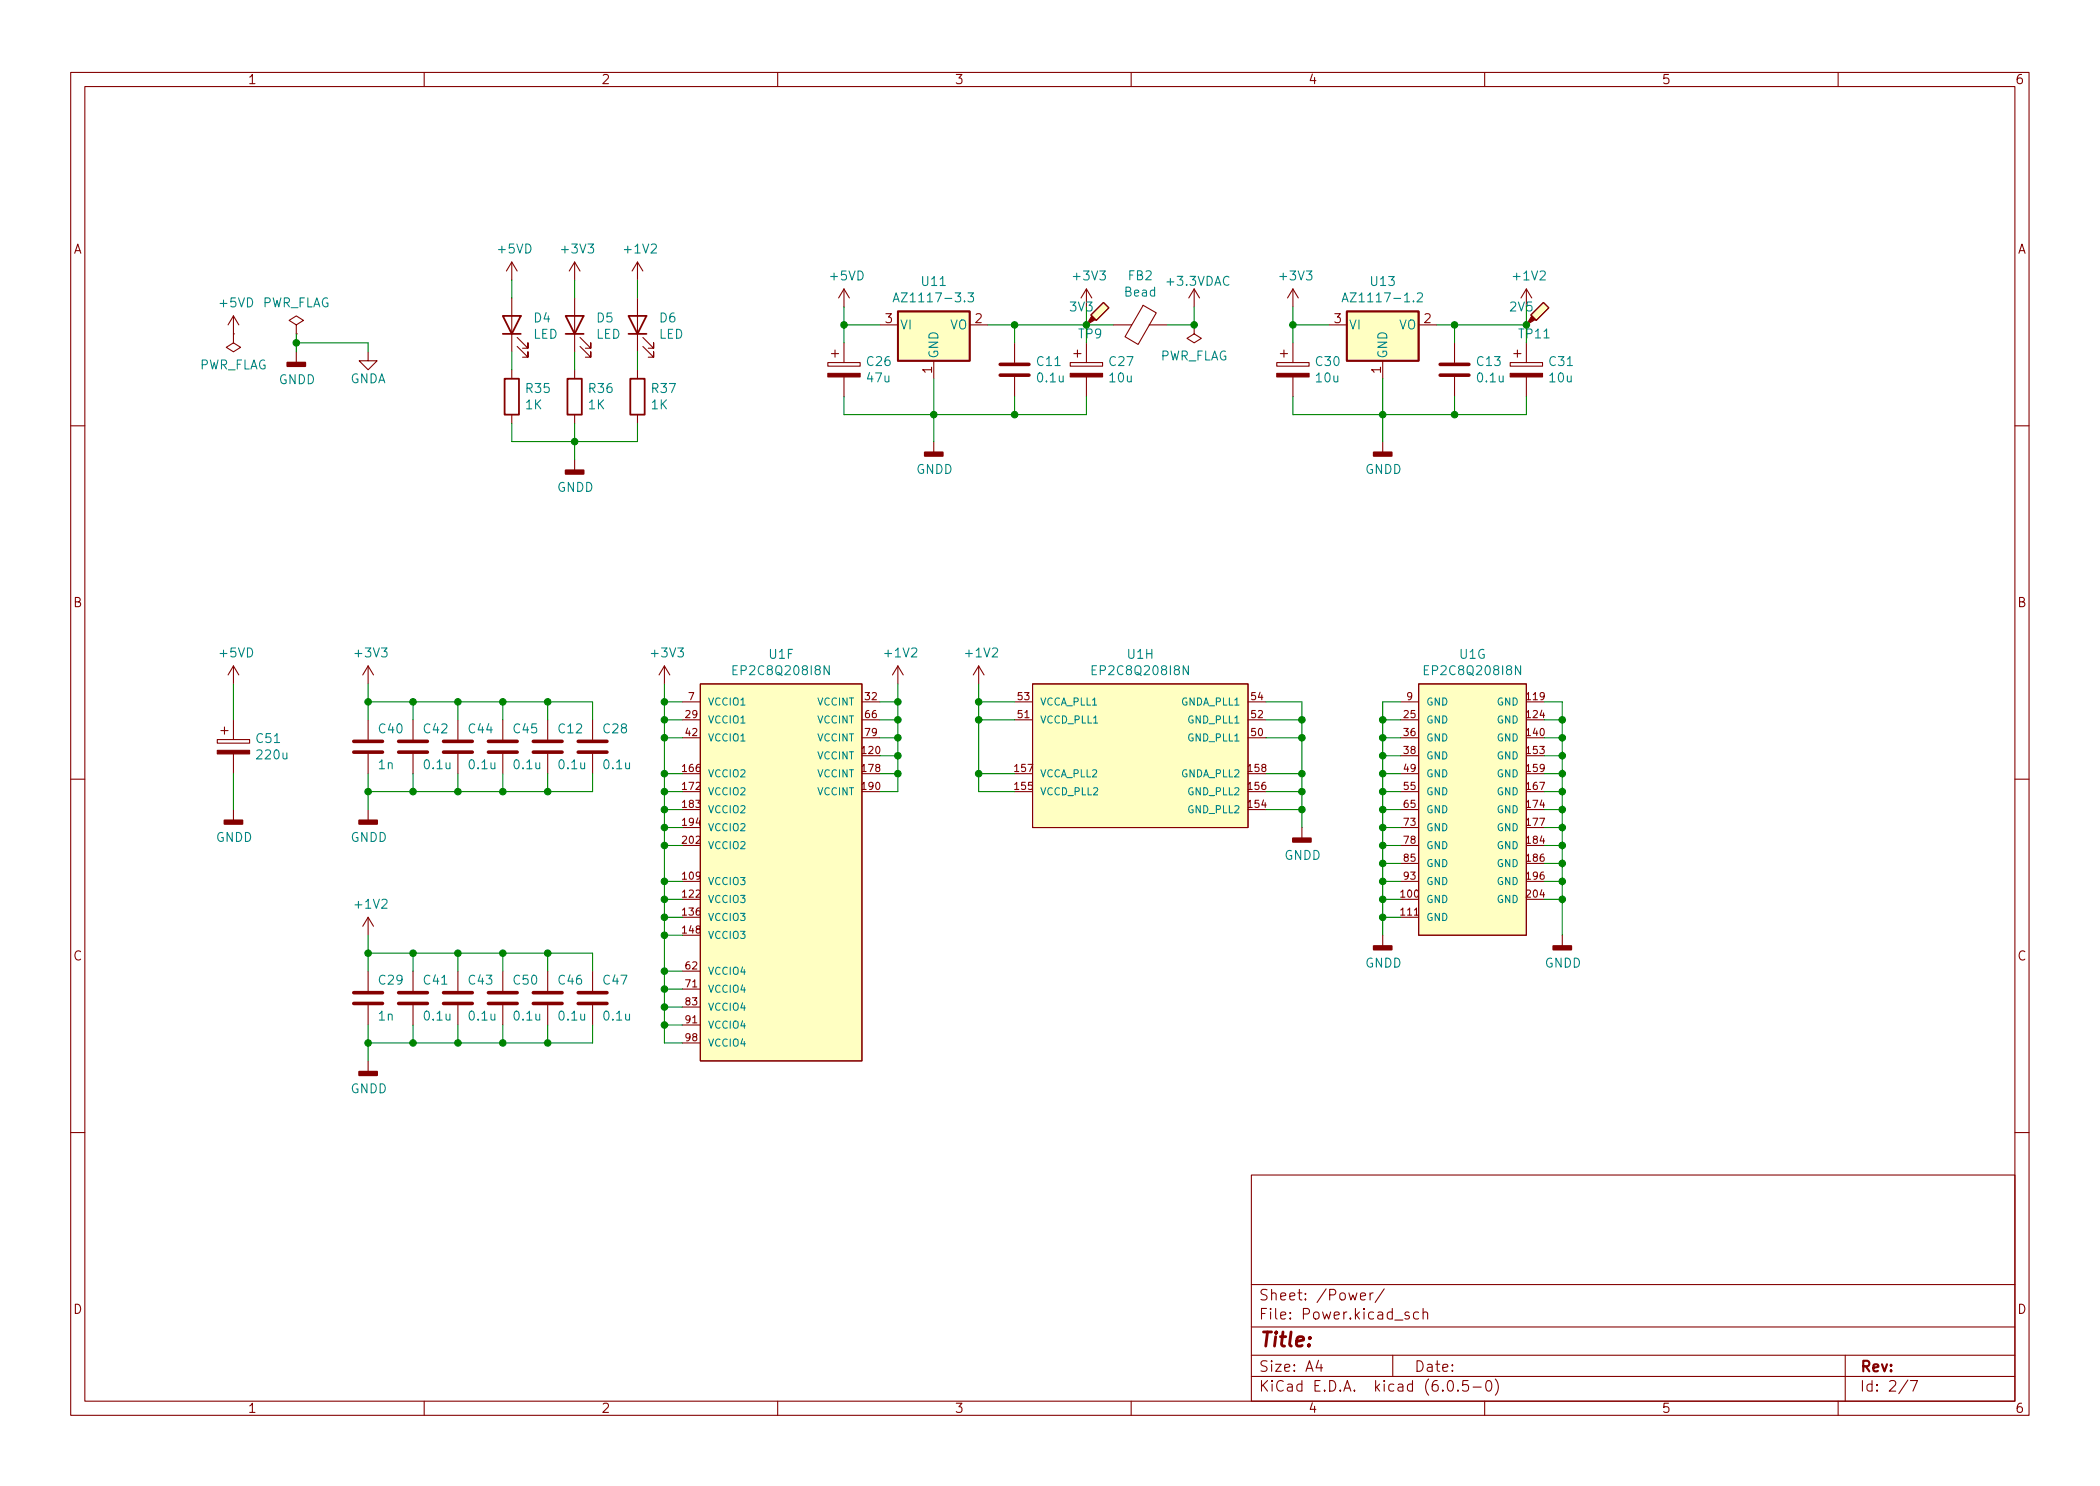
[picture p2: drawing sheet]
<svg xmlns="http://www.w3.org/2000/svg" width="297mm" height="210mm" viewBox="0 0 297 210" stroke-linecap="round" stroke-linejoin="round" font-family="sans-serif">
<g fill="none" stroke="#840000" stroke-width=".15">
<path d="M10 10.2h277v190.1h-277zM12 12.2h273v186.1h-273zM60 10.2v2M110 10.2v2M160 10.2v2M210 10.2v2M260 10.2v2M72.4 37.1v2.5M72.4 37.1l-.8 1.2M72.4 37.1l.8 1.2M81.3 37.1v2.5M81.3 37.1l-.8 1.2"/>
<path d="M81.3 37.1l.7 1.2M90.2 37.1l-.8 1.2M90.2 37.1v2.5M90.2 37.1l.7 1.2M33 47.2v1.3l1 .6-1 .7-1-.7 1-.6M33 47.2h.1M33 44.7v2.5M33 44.7l-.7 1.3M33 44.7l.8 1.3M41.9 46l1-.7-1-.6-1 .6 1 .7v1.2M41.9 47.2h.1M41.9 49.8v1.5"/>
<path d="M52.1 49.8v1.2h1.2l-1.2 1.3-1.3-1.3h1.3M72.4 42.2v7.6M72.4 52.3v1.3M72.4 58.7v1.2M73.2 49l1.5 1.5v-.7v.7h-.8M73.2 47.7l1.5 1.6v-.8v.8h-.8M81.3 42.2v7.6M81.3 52.3v1.3M81.3 58.7v1.2M82 49l1.6 1.5v-.7v.7h-.8M82 47.7l1.6 1.6v-.8v.8h-.8M90.2 42.2v7.6"/>
<path d="M90.2 52.3v1.3M90.2 58.7v1.2M90.9 49l1.6 1.5v-.7v.7h-.8M90.9 47.7l1.6 1.6v-.8v.8h-.8M117.1 51.3h4.6v.5h-4.6zM117.6 50h1M118.1 49.5v1M119.4 40.9l-.8 1.3M119.4 40.9v2.5M119.4 48.5v2.8M119.4 53.3v2.8M119.4 40.9l.7 1.3"/>
<path d="M124.5 46h2.5M132.1 51v2.6M137.2 46h2.5M143.5 48.5v2.8M143.5 53.3v2.8M151.4 51.3h4.6v.5h-4.6zM151.9 50h1M152.4 49.5v1M153.7 46h.1M153.7 40.9l-.8 1.3M153.7 40.9v2.5M153.7 48.5v2.8"/>
<path d="M153.7 53.3v2.8M153.7 40.9l.7 1.3M156.1 42.8l.7 .8-1.7 1.7-.8-.7zM157.5 46h2.6M161.7 43.2l1.9 1.1-2.6 4.4-1.9-1.1zM162.6 46h2.5M168.9 46v1.2l1 .7-1 .6-1-.6 1-.7M168.9 46h.1M168.9 40.9l-.8 1.3M168.9 40.9v2.5M168.9 40.9l.8 1.3M180.6 51.3h4.6v.5h-4.6z"/>
<path d="M181.1 50h1M181.6 49.5v1M182.9 40.9v2.5M182.9 48.5v2.8M182.9 53.3v2.8M182.9 40.9l-.8 1.3M182.9 40.9l.7 1.3M188 46h2.5M195.6 51v2.6M200.7 46h2.5M205.7 48.5v2.8M205.7 53.3v2.8"/>
<path d="M213.6 51.3h4.6v.5h-4.6zM214.1 50h1M214.6 49.5v1M215.9 46h.1M215.9 40.9l-.8 1.3M215.9 40.9v2.5M215.9 48.5v2.8M215.9 53.3v2.8M215.9 40.9l.8 1.3M218.3 42.8l.8 .8-1.8 1.7-.8-.7zM10 60.2h2M81.3 65v1.5"/>
<path d="M132.1 62.5v1.5M195.6 62.5v1.5M285 60.2h2M33 94.2v2.6M33 94.2l-.7 1.3M33 94.2l.8 1.3M52.1 94.2v2.6M52.1 94.2l-.8 1.3M52.1 94.2l.7 1.3M94 94.2l-.8 1.3M94 94.2v2.6M94 94.2l.7 1.3"/>
<path d="M96.5 99.3h2.6M99.1 96.8h22.8v53.3h-22.8zM121.9 99.3h2.6M127 94.2l-.8 1.3M127 94.2v2.6M127 94.2l.8 1.3M138.4 94.2l-.7 1.3M138.4 94.2v2.6M138.4 94.2l.8 1.3M143.5 99.3h2.5M146 96.8h30.5v20.3h-30.5zM176.5 99.3h2.6"/>
<path d="M198.1 99.3h2.6M200.7 96.8h15.2v35.5h-15.2zM215.9 99.3h2.5M10 110.2h2M30.7 104.6h4.6v.6h-4.6zM31.2 103.4h1.1M31.7 102.9v1M33 101.8v2.8M33 106.7v2.8M33 114.5v1.6M52.1 101.8v2.8M52.1 106.7v2.8"/>
<path d="M52.1 114.5v1.6M58.4 101.8v2.8M58.4 106.7v2.8M64.8 101.8v2.8M64.8 106.7v2.8M71.1 101.8v2.8M71.1 106.7v2.8M77.5 101.8v2.8M77.5 106.7v2.8M83.8 101.8v2.8M83.8 106.7v2.8M96.5 101.8h2.6"/>
<path d="M96.5 104.4h2.6M96.5 109.5h2.6M96.5 112h2.6M96.5 114.5h2.6M96.5 117.1h2.6M96.5 119.6h2.6M121.9 101.8h2.6M121.9 104.4h2.6M121.9 106.9h2.6M121.9 109.5h2.6M121.9 112h2.6M143.5 101.8h2.5"/>
<path d="M143.5 109.5h2.5M143.5 112h2.5M176.5 101.8h2.6M176.5 104.4h2.6M176.5 109.5h2.6M176.5 112h2.6M176.5 114.5h2.6M184.1 117.1v1.5M198.1 101.8h2.6M198.1 104.4h2.6M198.1 106.9h2.6M198.1 109.5h2.6"/>
<path d="M198.1 112h2.6M198.1 114.5h2.6M198.1 117.1h2.6M198.1 119.6h2.6M215.9 101.8h2.5M215.9 104.4h2.5M215.9 106.9h2.5M215.9 109.5h2.5M215.9 112h2.5M215.9 114.5h2.5M215.9 117.1h2.5M215.9 119.6h2.5"/>
<path d="M285 110.2h2M52.1 129.8v2.5M52.1 137.4v2.8M52.1 129.8l-.8 1.3M52.1 129.8l.7 1.3M58.4 137.4v2.8M64.8 137.4v2.8M71.1 137.4v2.8M77.5 137.4v2.8M83.8 137.4v2.8M96.5 127.2h2.6M96.5 129.8h2.6"/>
<path d="M96.5 124.7h2.6M96.5 132.3h2.6M96.5 137.4h2.6M96.5 139.9h2.6M195.6 132.3v1.6M198.1 127.2h2.6M198.1 129.8h2.6M198.1 122.2h2.6M198.1 124.7h2.6M215.9 127.2h2.5M215.9 122.2h2.5M215.9 124.7h2.5"/>
<path d="M221 132.3v1.6M52.1 142.2v2.8M52.1 150.1v1.5M58.4 142.2v2.8M64.8 142.2v2.8M71.1 142.2v2.8M77.5 142.2v2.8M83.8 142.2v2.8M96.5 142.5h2.6M96.5 145h2.6M96.5 147.6h2.6M10 160.2h2"/>
<path d="M177 166.3h108v32h-108zM285 160.2h2M60 198.3v2M110 198.3v2M160 198.3v2M177 194.8h108M177 191.8h108M177 187.8h108M177 181.8h108M186.5 192.5l-.4 1h1M186.9 193v1M192.4 183.4l.7-.1v-.3l-.5-.1-.2 .2 .1 .8h.1h.5"/>
<path d="M193.8 182.9v1M194.2 182.9l-.3 .1-.1 .2M195.8 182.4l-1.3 1.9M197 191.8v3M199.3 185.7l-.4-.1-.2 .2 .1 .3 .5 .1 .1 .1-.1 .3h-.2h-.4M200.6 185.7l-.4-.1-.3 .3v.4l.2 .3h.1h.4M201.3 185.8a.37 .37 0 0 1 .6 0v.8M201.3 185.1v1.5M204.9 195.4a.36 .36 0 0 1 .6 .2 .77 .77 0 0 1-.4 1.2 1 1 0 0 1-.2-1.4zM206.2 196.7l.1 .1h-.1h-.1l.1-.1v.1M207.6 195.3h-.7v.7l.2-.1 .5 .1 .1 .2-.1 .5-.2 .1h-.3l-.2-.1M208.4 196.3h1.1"/>
<path d="M210 198.3v2M210.4 195.4a.36 .36 0 0 1 .5 .2 .77 .77 0 0 1-.4 1.2 1 1 0 0 1-.1-1.4zM211.5 195.1a1.72 1.72 0 0 1 0 2.3M260 198.3v2M261 191.8v6.5M269.9 195.3l-1.3 1.9M270.2 195.3h1l-.6 1.5"/>
</g>
<g fill="#840000" stroke="#840000" stroke-width=".25">
<path d="M130.8 64h2.5v.5h-2.5z"/>
<path d="M50.8 116.1h2.5v.5h-2.5z"/>
<path d="M40.6 51.3h2.6v.5h-2.6z"/>
<path d="M80 66.5h2.5v.6h-2.5z"/>
<path d="M194.3 133.9h2.5v.5h-2.5z"/>
<path d="M219.7 133.9h2.5v.5h-2.5z"/>
<path d="M50.8 151.6h2.5v.5h-2.5z"/>
<path d="M31.7 116.1h2.6v.5h-2.6z"/>
<path d="M194.3 64h2.5v.5h-2.5z"/>
<path d="M182.9 118.6h2.5v.5h-2.5z"/>
</g>
<g fill="#840000" stroke="#840000" stroke-width=".15">
<path d="M30.7 106.2h4.6v.5h-4.6z"/>
<path d="M117.1 52.8h4.6v.5h-4.6z"/>
<path d="M154.4 44.7l.5 .5-1.2 .8z"/>
<path d="M151.4 52.8h4.6v.5h-4.6z"/>
<path d="M180.6 52.8h4.6v.5h-4.6z"/>
<path d="M216.7 44.7l.5 .5-1.3 .8z"/>
<path d="M213.6 52.8h4.6v.5h-4.6z"/>
</g>
<g fill="none" stroke="#840000" stroke-width=".51">
<path d="M141.5 53.1h4M141.5 51.6h4M203.7 53.1h4.1M203.7 51.6h4.1M50 106.4h4.1M50 104.9h4.1M56.4 106.4h4.1M56.4 104.9h4.1M62.7 106.4h4.1M62.7 104.9h4.1M69.1 106.4h4.1M69.1 104.9h4.1"/>
<path d="M75.4 106.4h4.1M75.4 104.9h4.1M81.8 106.4h4.1M81.8 104.9h4.1M50 142h4.1M50 140.5h4.1M56.4 142h4.1M56.4 140.5h4.1M62.7 142h4.1M62.7 140.5h4.1M69.1 142h4.1M69.1 140.5h4.1"/>
<path d="M75.4 142h4.1M75.4 140.5h4.1M81.8 142h4.1M81.8 140.5h4.1"/>
</g>
<path d="M71.1 44.7h2.6l-1.3 2.5zM71.1 47.2h2.6M71.4 53.6h2v5.1h-2zM80 44.7h2.5l-1.2 2.5zM80 47.2h2.5M80.3 53.6h2v5.1h-2zM88.9 44.7h2.5l-1.2 2.5zM88.9 47.2h2.5M89.2 53.6h2v5.1h-2zM127 44.1h10.2v6.9h-10.2zM190.5 44.1h10.2v6.9h-10.2z" fill="none" stroke="#840000" stroke-width=".25"/>
<g fill="#ffffc2" stroke="#ffffc2" stroke-width=".14">
<path d="M200.7 96.8h15.2v35.5h-15.2z"/>
<path d="M99.1 96.8h22.8v53.3h-22.8z"/>
<path d="M146 96.8h30.5v20.3h-30.5z"/>
<path d="M127 44.1h10.2v6.9h-10.2z"/>
<path d="M156.1 42.8l.7 .8-1.7 1.7-.8-.7z"/>
<path d="M218.3 42.8l.8 .8-1.8 1.7-.8-.7z"/>
<path d="M190.5 44.1h10.2v6.9h-10.2z"/>
</g>
<path d="M126.3 42.7l.5-1.3 .4 1.3M126.5 42.3h.6M136.9 41.4h.8l-.4 .5 .3 .1v.6l-.1 .1h-.4l-.2-.1M189.8 42.7l.5-1.3 .4 1.3M190 42.3h.6M200.5 41.6l.2-.2h.3l.1 .2 .1 .2-.1 .2-.7 .7h.8" fill="none" stroke="#008484" stroke-width=".15"/>
<g fill="none" stroke="#008400" stroke-width=".15">
<path d="M72.4 39.6v2.6M81.3 39.6v2.6M90.2 39.6v2.6M41.9 48.5h10.2v1.3M41.9 47.2v2.6M72.4 59.9v2.6h17.8v-2.6M72.4 49.8v2.5M81.3 49.8v2.5M81.3 59.9v5.1M90.2 49.8v2.5M119.4 46h5.1M119.4 56.1v2.6h34.3v-2.6"/>
<path d="M119.4 43.4v5.1M132.1 53.6v8.9M139.7 46h17.8M143.5 46v2.5M143.5 56.1v2.6M153.7 43.4v5.1M168.9 43.4v2.6h-3.8M182.9 43.4v5.1M182.9 56.1v2.6h33v-2.6M182.9 46h5.1M195.6 53.6v8.9M203.2 46h12.7"/>
<path d="M205.7 46v2.5M205.7 56.1v2.6M215.9 43.4v5.1M33 96.8v5M52.1 99.3h31.7v2.5M52.1 96.8v5M58.4 99.3v2.5M64.8 99.3v2.5M71.1 99.3v2.5M77.5 99.3v2.5M94 99.3h2.5M94 96.8v50.8h2.5"/>
<path d="M124.5 99.3h2.5M127 96.8v15.2h-2.5M138.4 99.3h5.1M138.4 96.8v15.2h5.1M179.1 99.3h5v17.8M198.1 99.3h-2.5v33M218.4 99.3h2.6v33M33 109.5v5M52.1 109.5v5M58.4 109.5v2.5M64.8 109.5v2.5M71.1 109.5v2.5"/>
<path d="M77.5 109.5v2.5M83.8 109.5v2.5h-31.7M94 119.6h2.5M94 114.5h2.5M94 101.8h2.5M94 104.4h2.5M94 112h2.5M94 109.5h2.5M94 117.1h2.5M124.5 101.8h2.5M124.5 106.9h2.5M124.5 104.4h2.5"/>
<path d="M124.5 109.5h2.5M138.4 101.8h5.1M138.4 109.5h5.1M179.1 114.5h5M179.1 101.8h5M179.1 104.4h5M179.1 112h5M179.1 109.5h5M195.6 119.6h2.5M195.6 114.5h2.5M195.6 101.8h2.5M195.6 106.9h2.5"/>
<path d="M195.6 104.4h2.5M195.6 112h2.5M195.6 109.5h2.5M195.6 117.1h2.5M218.4 119.6h2.6M218.4 114.5h2.6M218.4 101.8h2.6M218.4 106.9h2.6M218.4 104.4h2.6M218.4 112h2.6M218.4 109.5h2.6M218.4 117.1h2.6"/>
<path d="M52.1 132.3v5.1M52.1 134.9h31.7v2.5M58.4 134.9v2.5M64.8 134.9v2.5M71.1 134.9v2.5M77.5 134.9v2.5M94 124.7h2.5M94 127.2h2.5M94 137.4h2.5M94 139.9h2.5M94 132.3h2.5M94 129.8h2.5"/>
<path d="M195.6 124.7h2.5M195.6 127.2h2.5M195.6 122.2h2.5M195.6 129.8h2.5M218.4 124.7h2.6M218.4 127.2h2.6M218.4 122.2h2.6M52.1 145v5.1M58.4 145v2.6M64.8 145v2.6M71.1 145v2.6M77.5 145v2.6"/>
<path d="M83.8 145v2.6h-31.7M94 145h2.5M94 142.5h2.5"/>
</g>
<g fill="#008400" stroke="#008400" stroke-width=".15">
<circle cx="221" cy="114.5" r=".46"/>
<circle cx="221" cy="119.6" r=".46"/>
<circle cx="221" cy="117.1" r=".46"/>
<circle cx="221" cy="124.7" r=".46"/>
<circle cx="221" cy="122.2" r=".46"/>
<circle cx="221" cy="109.5" r=".46"/>
<circle cx="221" cy="112" r=".46"/>
<circle cx="195.6" cy="129.8" r=".46"/>
<circle cx="195.6" cy="127.2" r=".46"/>
<circle cx="221" cy="127.2" r=".46"/>
<circle cx="127" cy="99.3" r=".46"/>
<circle cx="138.4" cy="101.8" r=".46"/>
<circle cx="138.4" cy="99.3" r=".46"/>
<circle cx="127" cy="109.5" r=".46"/>
<circle cx="127" cy="106.9" r=".46"/>
<circle cx="138.4" cy="109.5" r=".46"/>
<circle cx="127" cy="104.4" r=".46"/>
<circle cx="127" cy="101.8" r=".46"/>
<circle cx="195.6" cy="58.7" r=".46"/>
<circle cx="221" cy="106.9" r=".46"/>
<circle cx="221" cy="104.4" r=".46"/>
<circle cx="195.6" cy="109.5" r=".46"/>
<circle cx="195.6" cy="101.8" r=".46"/>
<circle cx="184.1" cy="101.8" r=".46"/>
<circle cx="205.7" cy="58.7" r=".46"/>
<circle cx="182.9" cy="46" r=".46"/>
<circle cx="215.9" cy="46" r=".46"/>
<circle cx="205.7" cy="46" r=".46"/>
<circle cx="221" cy="101.8" r=".46"/>
<circle cx="195.6" cy="122.2" r=".46"/>
<circle cx="195.6" cy="124.7" r=".46"/>
<circle cx="195.6" cy="119.6" r=".46"/>
<circle cx="195.6" cy="112" r=".46"/>
<circle cx="195.6" cy="104.4" r=".46"/>
<circle cx="195.6" cy="106.9" r=".46"/>
<circle cx="184.1" cy="114.5" r=".46"/>
<circle cx="184.1" cy="112" r=".46"/>
<circle cx="195.6" cy="117.1" r=".46"/>
<circle cx="195.6" cy="114.5" r=".46"/>
<circle cx="153.7" cy="46" r=".46"/>
<circle cx="143.5" cy="46" r=".46"/>
<circle cx="143.5" cy="58.7" r=".46"/>
<circle cx="168.9" cy="46" r=".46"/>
<circle cx="184.1" cy="109.5" r=".46"/>
<circle cx="184.1" cy="104.4" r=".46"/>
<circle cx="132.1" cy="58.7" r=".46"/>
<circle cx="119.4" cy="46" r=".46"/>
<circle cx="81.3" cy="62.5" r=".46"/>
<circle cx="64.8" cy="147.6" r=".46"/>
<circle cx="71.1" cy="147.6" r=".46"/>
<circle cx="64.8" cy="134.9" r=".46"/>
<circle cx="58.4" cy="147.6" r=".46"/>
<circle cx="52.1" cy="147.6" r=".46"/>
<circle cx="94" cy="139.9" r=".46"/>
<circle cx="94" cy="137.4" r=".46"/>
<circle cx="94" cy="119.6" r=".46"/>
<circle cx="94" cy="124.7" r=".46"/>
<circle cx="94" cy="117.1" r=".46"/>
<circle cx="94" cy="114.5" r=".46"/>
<circle cx="94" cy="142.5" r=".46"/>
<circle cx="94" cy="127.2" r=".46"/>
<circle cx="94" cy="132.3" r=".46"/>
<circle cx="94" cy="129.8" r=".46"/>
<circle cx="64.8" cy="99.3" r=".46"/>
<circle cx="71.1" cy="99.3" r=".46"/>
<circle cx="94" cy="104.4" r=".46"/>
<circle cx="94" cy="112" r=".46"/>
<circle cx="94" cy="109.5" r=".46"/>
<circle cx="77.5" cy="99.3" r=".46"/>
<circle cx="58.4" cy="99.3" r=".46"/>
<circle cx="77.5" cy="112" r=".46"/>
<circle cx="71.1" cy="112" r=".46"/>
<circle cx="52.1" cy="134.9" r=".46"/>
<circle cx="58.4" cy="134.9" r=".46"/>
<circle cx="94" cy="145" r=".46"/>
<circle cx="77.5" cy="147.6" r=".46"/>
<circle cx="77.5" cy="134.9" r=".46"/>
<circle cx="71.1" cy="134.9" r=".46"/>
<circle cx="52.1" cy="112" r=".46"/>
<circle cx="64.8" cy="112" r=".46"/>
<circle cx="58.4" cy="112" r=".46"/>
<circle cx="41.9" cy="48.5" r=".46"/>
<circle cx="94" cy="99.3" r=".46"/>
<circle cx="94" cy="101.8" r=".46"/>
<circle cx="52.1" cy="99.3" r=".46"/>
</g>
<text font-size="2.8" fill="#840000" x="178" y="190.6">Title:</text>
<g font-size="2.1" fill="#840000">
<text x="178" y="184">Sheet: /Power/</text>
<text x="178" y="186.7">File: Power.kicad_sch</text>
<text x="178" y="196.9">KiCad E.D.A. kicad (6.0.5-0)</text>
<text x="178" y="194.1">Size: A4</text>
<text x="200" y="194.1">Date:</text>
<text x="263" y="194.1">Rev:</text>
<text x="263" y="196.9">Id: 2/7</text>
</g>
<g font-size="1.8" fill="#840000">
<text x="35" y="11.9">1</text>
<text x="85" y="11.9">2</text>
<text x="135" y="11.9">3</text>
<text x="185" y="11.9">4</text>
<text x="235" y="11.9">5</text>
<text x="285" y="11.9">6</text>
<text x="10.3" y="35.9">A</text>
<text x="285.3" y="35.9">A</text>
<text x="125.2" y="45.7">3</text>
<text x="137.9" y="45.7">2</text>
<text x="188.7" y="45.7">3</text>
<text x="201.4" y="45.7">2</text>
<text x="131.8" y="52.8" transform="rotate(-90 131.8 52.8)">1</text>
<text x="195.3" y="52.8" transform="rotate(-90 195.3 52.8)">1</text>
<text x="10.3" y="85.9">B</text>
<text x="285.3" y="85.9">B</text>
<text x="10.3" y="135.9">C</text>
<text x="285.3" y="135.9">C</text>
<text x="10.3" y="185.9">D</text>
<text x="285.3" y="185.9">D</text>
<text x="35" y="199.9">1</text>
<text x="85" y="199.9">2</text>
<text x="135" y="199.9">3</text>
<text x="185" y="199.9">4</text>
<text x="235" y="199.9">5</text>
<text x="285" y="199.9">6</text>
</g>
<g font-size="1.8" fill="#008484">
<text x="70.5" y="35.9">+5VD</text>
<text x="79.6" y="35.9">+3V3</text>
<text x="88.5" y="35.9">+1V2</text>
<text x="117.5" y="39.7">+5VD</text>
<text x="130.5" y="40.5">U11</text>
<text x="152" y="39.7">+3V3</text>
<text x="159.1" y="42">Bead</text>
<text x="159.6" y="39.6">FB2</text>
<text x="165.2" y="40.4">+3.3VDAC</text>
<text x="181.2" y="39.7">+3V3</text>
<text x="194" y="40.5">U13</text>
<text x="214.2" y="39.7">+1V2</text>
<text x="31.2" y="43.5">+5VD</text>
<text x="36.9" y="43.5">PWR_FLAG</text>
<text x="75.4" y="47.9">LED</text>
<text x="75.6" y="45.6">D4</text>
<text x="84.3" y="47.9">LED</text>
<text x="84.4" y="45.6">D5</text>
<text x="93.2" y="47.9">LED</text>
<text x="93.3" y="45.6">D6</text>
<text x="127.3" y="46.6">VI</text>
<text x="127.4" y="42.8">AZ1117-3.3</text>
<text x="134.3" y="46.6">VO</text>
<text x="151.4" y="44.1">3V3</text>
<text x="152.6" y="47.9">TP9</text>
<text x="190.8" y="46.6">VI</text>
<text x="190.9" y="42.8">AZ1117-1.2</text>
<text x="197.9" y="46.6">VO</text>
<text x="213.6" y="44.1">2V5</text>
<text x="214.9" y="47.9">TP11</text>
<text x="28.1" y="52.3">PWR_FLAG</text>
<text x="122.7" y="51.8">C26</text>
<text x="132.7" y="50.8" transform="rotate(-90 132.7 50.8)">GND</text>
<text x="146.7" y="51.8">C11</text>
<text x="157" y="51.8">C27</text>
<text x="163.9" y="51">PWR_FLAG</text>
<text x="186.2" y="51.8">C30</text>
<text x="196.2" y="50.8" transform="rotate(-90 196.2 50.8)">GND</text>
<text x="209" y="51.8">C13</text>
<text x="219.2" y="51.8">C31</text>
<text x="39.4" y="54.4">GNDD</text>
<text x="49.5" y="54.2">GNDA</text>
<text x="74.4" y="57.9">1K</text>
<text x="74.5" y="55.6">R35</text>
<text x="83.2" y="57.9">1K</text>
<text x="83.4" y="55.6">R36</text>
<text x="92.1" y="57.9">1K</text>
<text x="92.3" y="55.6">R37</text>
<text x="122.7" y="54.1">47u</text>
<text x="146.8" y="54.1">0.1u</text>
<text x="157" y="54.1">10u</text>
<text x="186.2" y="54.1">10u</text>
<text x="209.1" y="54.1">0.1u</text>
<text x="219.2" y="54.1">10u</text>
<text x="78.8" y="69.6">GNDD</text>
<text x="129.6" y="67.1">GNDD</text>
<text x="193.1" y="67.1">GNDD</text>
<text x="31.2" y="93">+5VD</text>
<text x="50.4" y="93">+3V3</text>
<text x="92.3" y="93">+3V3</text>
<text x="104.1" y="95.5">EP2C8Q208I8N</text>
<text x="108.8" y="93.2">U1F</text>
<text x="125.3" y="93">+1V2</text>
<text x="136.7" y="93">+1V2</text>
<text x="154.9" y="95.5">EP2C8Q208I8N</text>
<text x="159.5" y="93.2">U1H</text>
<text x="201.9" y="95.5">EP2C8Q208I8N</text>
<text x="206.5" y="93.2">U1G</text>
<text x="36.3" y="105.1">C51</text>
<text x="36.5" y="107.4">220u</text>
<text x="53.6" y="103.8">C40</text>
<text x="60" y="103.8">C42</text>
<text x="66.3" y="103.8">C44</text>
<text x="72.7" y="103.8">C45</text>
<text x="79" y="103.8">C12</text>
<text x="85.4" y="103.8">C28</text>
<text x="53.6" y="108.8">1n</text>
<text x="60.1" y="108.8">0.1u</text>
<text x="66.4" y="108.8">0.1u</text>
<text x="72.8" y="108.8">0.1u</text>
<text x="79.1" y="108.8">0.1u</text>
<text x="85.5" y="108.8">0.1u</text>
<text x="30.5" y="119.1">GNDD</text>
<text x="49.6" y="119.1">GNDD</text>
<text x="181.6" y="121.7">GNDD</text>
<text x="50.4" y="128.6">+1V2</text>
<text x="193.1" y="136.9">GNDD</text>
<text x="218.5" y="136.9">GNDD</text>
<text x="53.6" y="139.3">C29</text>
<text x="60" y="139.3">C41</text>
<text x="66.3" y="139.3">C43</text>
<text x="72.7" y="139.3">C50</text>
<text x="79" y="139.3">C46</text>
<text x="85.4" y="139.3">C47</text>
<text x="53.6" y="144.4">1n</text>
<text x="60.1" y="144.4">0.1u</text>
<text x="66.4" y="144.4">0.1u</text>
<text x="72.8" y="144.4">0.1u</text>
<text x="79.1" y="144.4">0.1u</text>
<text x="85.5" y="144.4">0.1u</text>
<text x="49.6" y="154.7">GNDD</text>
</g>
<g font-size="1.4" fill="#840000">
<text x="97" y="101.6">29</text>
<text x="97.4" y="99.1">7</text>
<text x="122.4" y="99.1">32</text>
<text x="122.4" y="101.6">66</text>
<text x="144" y="101.6">51</text>
<text x="144" y="99.1">53</text>
<text x="177" y="101.6">52</text>
<text x="177" y="99.1">54</text>
<text x="198.6" y="101.6">25</text>
<text x="199" y="99.1">9</text>
<text x="216" y="99.1">119</text>
<text x="216" y="101.6">124</text>
<text x="97" y="104.1">42</text>
<text x="122" y="106.7">120</text>
<text x="122.4" y="104.1">79</text>
<text x="177" y="104.1">50</text>
<text x="198.6" y="104.1">36</text>
<text x="198.6" y="106.7">38</text>
<text x="216" y="104.1">140</text>
<text x="216" y="106.7">153</text>
<text x="96.6" y="109.2">166</text>
<text x="96.6" y="111.8">172</text>
<text x="122" y="109.2">178</text>
<text x="122" y="111.8">190</text>
<text x="143.6" y="111.8">155</text>
<text x="143.6" y="109.2">157</text>
<text x="176.6" y="111.8">156</text>
<text x="176.6" y="109.2">158</text>
<text x="198.6" y="109.2">49</text>
<text x="198.6" y="111.8">55</text>
<text x="216" y="109.2">159</text>
<text x="216" y="111.8">167</text>
<text x="96.6" y="114.3">183</text>
<text x="96.6" y="116.8">194</text>
<text x="96.6" y="119.4">202</text>
<text x="176.6" y="114.3">154</text>
<text x="198.6" y="114.3">65</text>
<text x="198.6" y="116.8">73</text>
<text x="198.6" y="119.4">78</text>
<text x="216" y="114.3">174</text>
<text x="216" y="116.8">177</text>
<text x="216" y="119.4">184</text>
<text x="96.6" y="124.5">109</text>
<text x="198.6" y="121.9">85</text>
<text x="198.6" y="124.5">93</text>
<text x="216" y="121.9">186</text>
<text x="216" y="124.5">196</text>
<text x="96.6" y="127">122</text>
<text x="96.6" y="129.5">136</text>
<text x="198.2" y="127">100</text>
<text x="198.2" y="129.5">111</text>
<text x="216" y="127">204</text>
<text x="96.6" y="132.1">148</text>
<text x="97" y="137.2">62</text>
<text x="97" y="139.7">71</text>
<text x="97" y="142.2">83</text>
<text x="97" y="144.8">91</text>
<text x="97" y="147.3">98</text>
</g>
<g font-size="1.4" fill="#008484">
<text x="100.1" y="99.8">VCCIO1</text>
<text x="115.6" y="99.8">VCCINT</text>
<text x="147.1" y="99.8">VCCA_PLL1</text>
<text x="167.1" y="99.8">GNDA_PLL1</text>
<text x="201.7" y="99.8">GND</text>
<text x="211.7" y="99.8">GND</text>
<text x="100.1" y="102.4">VCCIO1</text>
<text x="100.1" y="104.9">VCCIO1</text>
<text x="115.6" y="107.4">VCCINT</text>
<text x="115.6" y="102.4">VCCINT</text>
<text x="115.6" y="104.9">VCCINT</text>
<text x="147.1" y="102.4">VCCD_PLL1</text>
<text x="168.1" y="104.9">GND_PLL1</text>
<text x="168.1" y="102.4">GND_PLL1</text>
<text x="201.7" y="102.4">GND</text>
<text x="201.7" y="104.9">GND</text>
<text x="201.7" y="107.4">GND</text>
<text x="211.7" y="102.4">GND</text>
<text x="211.7" y="104.9">GND</text>
<text x="211.7" y="107.4">GND</text>
<text x="100.1" y="110">VCCIO2</text>
<text x="100.1" y="112.5">VCCIO2</text>
<text x="115.6" y="110">VCCINT</text>
<text x="115.6" y="112.5">VCCINT</text>
<text x="147.1" y="112.5">VCCD_PLL2</text>
<text x="147.1" y="110">VCCA_PLL2</text>
<text x="167.1" y="110">GNDA_PLL2</text>
<text x="168.1" y="112.5">GND_PLL2</text>
<text x="201.7" y="110">GND</text>
<text x="201.7" y="112.5">GND</text>
<text x="211.7" y="110">GND</text>
<text x="211.7" y="112.5">GND</text>
<text x="100.1" y="115.1">VCCIO2</text>
<text x="100.1" y="117.6">VCCIO2</text>
<text x="168.1" y="115.1">GND_PLL2</text>
<text x="201.7" y="115.1">GND</text>
<text x="201.7" y="117.6">GND</text>
<text x="211.7" y="115.1">GND</text>
<text x="211.7" y="117.6">GND</text>
<text x="100.1" y="125.2">VCCIO3</text>
<text x="100.1" y="120.1">VCCIO2</text>
<text x="201.7" y="120.1">GND</text>
<text x="201.7" y="122.7">GND</text>
<text x="201.7" y="125.2">GND</text>
<text x="211.7" y="120.1">GND</text>
<text x="211.7" y="122.7">GND</text>
<text x="211.7" y="125.2">GND</text>
<text x="100.1" y="127.8">VCCIO3</text>
<text x="100.1" y="130.3">VCCIO3</text>
<text x="201.7" y="127.8">GND</text>
<text x="201.7" y="130.3">GND</text>
<text x="211.7" y="127.8">GND</text>
<text x="100.1" y="132.8">VCCIO3</text>
<text x="100.1" y="137.9">VCCIO4</text>
<text x="100.1" y="140.5">VCCIO4</text>
<text x="100.1" y="143">VCCIO4</text>
<text x="100.1" y="145.5">VCCIO4</text>
<text x="100.1" y="148.1">VCCIO4</text>
</g>
</svg>
